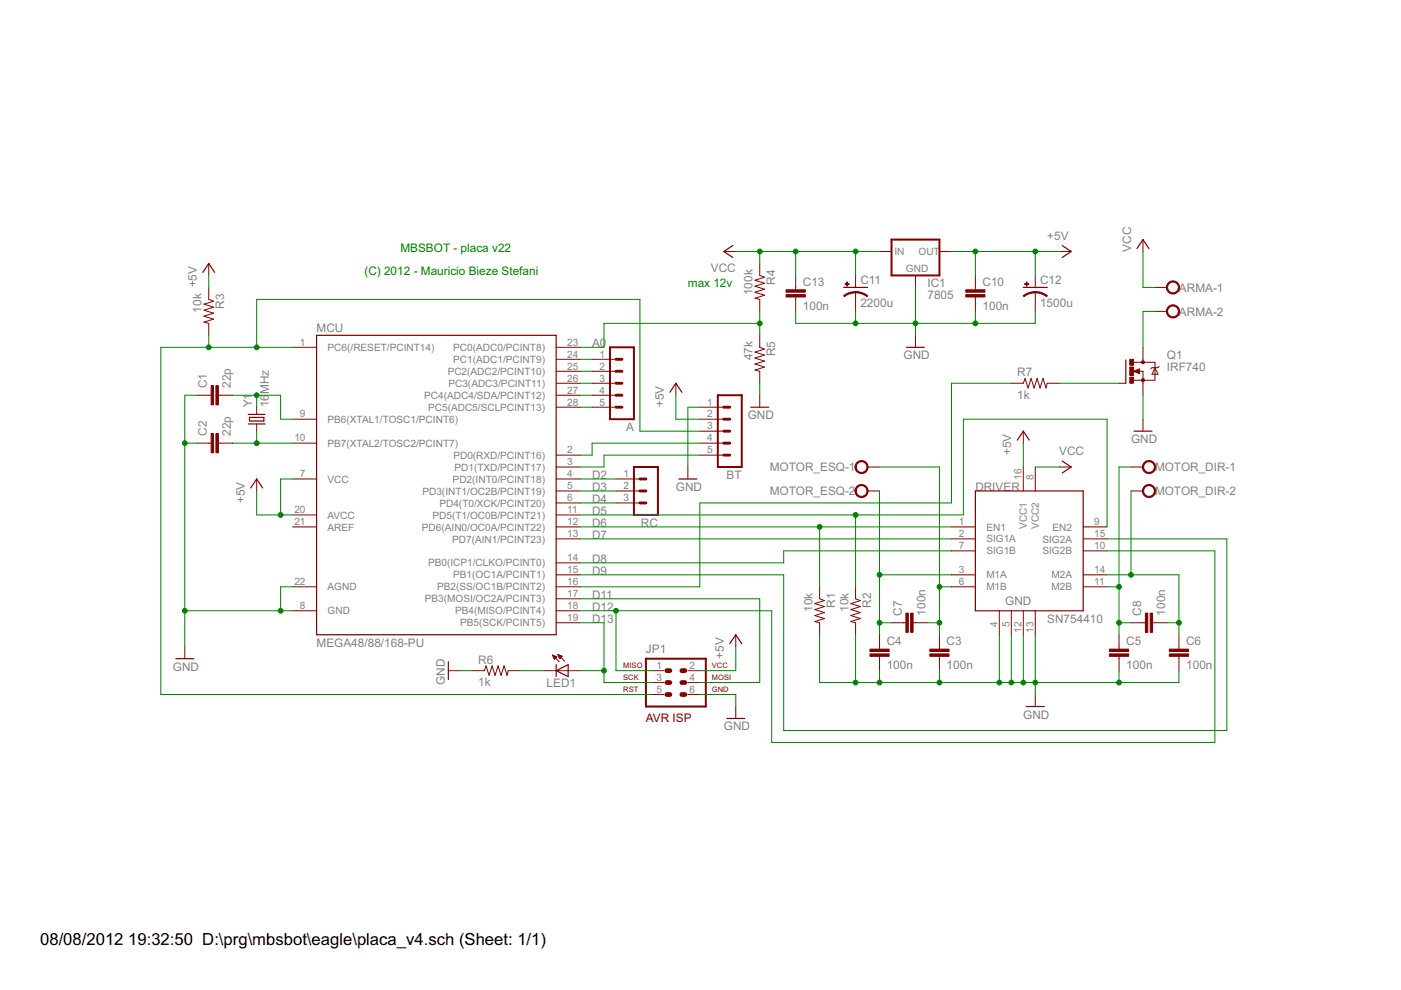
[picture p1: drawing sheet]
<svg xmlns="http://www.w3.org/2000/svg" width="297mm" height="210mm" viewBox="0 0 297 210" stroke-linecap="round" stroke-linejoin="round" font-family="sans-serif">
<g fill="none" stroke="#800000" stroke-width=".25">
<path d="M43 57.8l1.3-1.9 1.2 1.9M155.4 52.1l-1.9 1.2 1.9 1.3M225.2 52.1l1.9 1.2-1.9 1.3M241.1 52.7l1.2-1.9 1.3 1.9M67.1 71.1h50.8v63.5h-50.8zM178.9 60.9h5M192.2 73.6h3.8M217 60.9h5M238.7 76.3v5M52.6 87.9h3.6M52.6 89.9h3.6M52.9 88.5h3v.8h-3z"/>
<path d="M142 83.2l1.3-1.9 1.3 1.9M159.2 86.3h3.8M215.7 93.3l1.3-1.9 1.2 1.9M225.2 97.8l1.9 1.2-1.9 1.3M240.4 91.4h3.8M53.1 103.5l1.3-1.9 1.3 1.9M143.9 101.6h3.8M206.8 104.1h22.9v25.4h-22.9zM37.3 139.7h3.8M154.7 136.5l1.3-1.9 1.3 1.9M95.1 140.3v3.8M117.9 140.9v2.5"/>
<path d="M117.9 142.2l2.6-1.3v2.5zM154.1 152.3h3.8M217.6 149.8h3.8"/>
</g>
<g fill="none" stroke="#800000" stroke-width=".21">
<path d="M44.3 55.9v2.5M153.5 53.3h2.5M161.1 55.9v2.5l1 .4-2 .6 2 .6-2 .7 2 .6-2 .7 2 .6-2 .6 1 .3v2.5M168.7 58.4v3M181.4 58.4v2.5M186.5 53.3h2.5M194.1 58.4v2.5M199.2 53.3h2.5M206.8 58.4v3M219.5 58.4v2.5M224.6 53.3h2.5M242.3 50.8v2.5"/>
<path d="M44.3 60.9v2.6l1 .4-2.1 .6 2.1 .6-2.1 .7 2.1 .6-2.1 .6 2.1 .7-2.1 .6 1.1 .3v2.5M62 73.6h5.1M117.9 78.7h5.1M117.9 76.2h5.1M117.9 73.6h5.1M125.5 78.7h5.1M125.5 76.2h5.1M161.1 71.1v2.5l1 .4-2 .7 2 .6-2 .6 2 .7-2 .6 2 .6-2 .7 1 .2v2.6M168.7 63v3M181.4 62v4M194.1 71.1v2.5M206.8 63v3"/>
<path d="M219.5 62v4M240.3 78.7l1.3-.5v1zM240.3 76.8h4.6v3.8h-4.6M241.4 78.7h.9v5.1M242.3 73.6v3.2M244.9 78l.6 1.4h-1.3zM244.9 60.9h2.5M244.9 66h2.5M245.8 77.7l-.3 .3h-1.3l-.2 .2M41.7 94h3.1M41.7 83.8h3.1M46.3 94h3"/>
<path d="M46.3 83.8h3M54.4 86.3v1.6M54.4 89.9v1.5M62 94h5.1M62 88.9h5.1M117.9 99h5.1M117.9 96.5h5.1M117.9 86.3h5.1M117.9 83.8h5.1M117.9 81.3h5.1M125.5 86.3h5.1M125.5 83.8h5.1"/>
<path d="M125.5 81.3h5.1M143.3 81.3v2.5M145.8 99v2.6M148.4 94h5.1M148.4 88.9h5.1M148.4 96.5h5.1M148.4 86.3h5.1M148.4 91.4h5.1M161.1 83.8v2.5M183.9 99h2.6M214.4 81.3h2.6l.3-1.1 .7 2.1 .6-2.1 .6 2.1 .7-2.1 .6 2.1 .6-2.1 .7 2.1 .2-1h2.6M217 91.4v2.6"/>
<path d="M217 99v5.1M219.5 99v5.1M224.6 99h2.5M237.3 81.3h1.4M239.8 99h2.5M242.3 88.9v2.5M54.4 101.6v2.5M62 101.6h5.1M62 111.7h5.1M62 109.2h5.1M117.9 101.6h5.1M117.9 111.7h5.1"/>
<path d="M117.9 109.2h5.1M117.9 119.3h5.1M117.9 114.3h5.1M117.9 106.6h5.1M117.9 104.1h5.1M130.6 101.6h5.1M130.6 106.6h5.1M130.6 104.1h5.1M183.9 104.1h2.6M201.7 111.7h5.1M201.7 114.3h5.1M201.7 116.8h5.1"/>
<path d="M229.7 111.7h5M229.7 114.3h5M229.7 116.8h5M239.8 104.1h2.5M39.2 137.1v2.6M62 129.5h5.1M62 124.4h5.1M117.2 138.9l1.4 1.4M117.2 138.9l.8 .4-.5 .5zM117.2 139h.2M117.2 139.1h.5M117.3 139.2h.7"/>
<path d="M117.3 139.4h.7M117.4 139.5h.4M117.5 139.6h.2M117.5 139.7h.1M117.9 132h5.1M117.9 129.5h5.1M117.9 124.4h5.1M117.9 127h5.1M117.9 121.9h5.1M118.3 138.8l1.4 1.4M118.3 138.8l.9 .3-.5 .6zM118.3 138.9h.3"/>
<path d="M118.4 139h.4M118.4 139.1h.7M118.5 139.2h.6M118.6 139.4h.4M118.6 139.5h.3M118.6 139.6h.1M156 134.6v2.5M173.8 124.4v2.6l1 .3-2 .7 2 .6-2 .6 2 .7-2 .6 2 .6-2 .7 1 .2v2.6M181.4 124.4v2.6l1 .3-2 .7 2 .6-2 .6 2 .7-2 .6 2 .6-2 .7 1 .2v2.6M186.5 134.6v3M186.5 139.1v3.1M189 132h3.1"/>
<path d="M193.6 132h3M199.2 134.6v3M199.2 139.1v3.1M201.7 124.4h5.1M201.7 121.9h5.1M211.9 129.5v5.1M214.4 129.5v5.1M217 129.5v5.1M219.5 129.5v5.1M229.7 124.4h5M229.7 121.9h5M237.3 134.6v3"/>
<path d="M237.3 139.1v3.1M239.8 132h3M244.4 132h3M250 134.6v3M250 139.1v3.1M95.1 142.2h2.5M100.1 142.2h2.6l.4-1 .6 2 .6-2 .7 2 .6-2 .6 2 .7-2 .6 2 .3-1h2.5M115.4 142.2h7.6M138.2 144.7h2.6M138.2 142.2h2.6M138.2 147.3h2.6M145.8 144.7h2.6"/>
<path d="M145.8 142.2h2.6M145.8 147.3h2.6M156 149.8v2.5M219.5 147.3v2.5"/>
</g>
<g fill="#800000" stroke="#800000" stroke-width=".21">
<path d="M45.8 81.8h.5v4h-.5z"/>
<path d="M44.8 81.8h.5v4h-.5z"/>
<path d="M45.8 91.9h.5v4.1h-.5z"/>
<path d="M44.8 91.9h.5v4.1h-.5z"/>
<path d="M197.1 138.6h4.1v.5h-4.1z"/>
<path d="M197.1 137.6h4.1v.5h-4.1z"/>
<path d="M184.4 138.6h4.1v.5h-4.1z"/>
<path d="M184.4 137.6h4.1v.5h-4.1z"/>
<path d="M235.2 138.6h4.1v.5h-4.1z"/>
<path d="M235.2 137.6h4.1v.5h-4.1z"/>
<path d="M247.9 138.6h4.1v.5h-4.1z"/>
<path d="M247.9 137.6h4.1v.5h-4.1z"/>
<path d="M193.1 130h.5v4.1h-.5z"/>
<path d="M192.1 130h.5v4.1h-.5z"/>
<path d="M243.9 130h.5v4.1h-.5z"/>
<path d="M242.8 130h.6v4.1h-.6z"/>
<path d="M204.8 62.5h4v.5h-4z"/>
<path d="M204.8 61.4h4v.6h-4z"/>
<path d="M179.2 60.2h.8v.1h-.8z"/>
<path d="M179.5 59.8h.2v.9h-.2z"/>
<path d="M217.2 60.2h.9v.1h-.9z"/>
<path d="M217.6 59.8h.1v.9h-.1z"/>
<path d="M166.7 62.5h4v.5h-4z"/>
<path d="M166.7 61.4h4v.6h-4z"/>
<path d="M239.5 80h.8v1.3h-.8z"/>
<path d="M239.5 76.2h.8v1.2h-.8z"/>
<path d="M239.5 77.8h.8v1.8h-.8z"/>
</g>
<path d="M189 50.8h10.2v7.6h-10.2zM129.3 73.6h5.1v15.3h-5.1zM134.4 99h5.1v10.2h-5.1zM152.2 83.8h5.1v15.2h-5.1zM136.9 139.7h12.7v10.1h-12.7z" fill="none" stroke="#800000" stroke-width=".42"/>
<g fill="#800000" stroke="#800000" stroke-width=".21">
<path d="M181.4 61.8l1.4 .2 1.2 .7-.2 .2-.9-.5-1.5-.3z" fill-rule="evenodd"/>
<path d="M178.9 62.7l1.1-.7 1.4-.2v.3l-1.5 .3-.9 .5z" fill-rule="evenodd"/>
<path d="M219.5 61.8l1.4 .2 1.2 .7-.2 .2-1.4-.7-1-.1z" fill-rule="evenodd"/>
<path d="M216.9 62.7l1.2-.7 1.4-.2v.3l-1.5 .3-.9 .5z" fill-rule="evenodd"/>
<path d="M247.7 60a1.4 1.4 0 0 1 2.2 .2 1.4 1.4 0 0 1-.8 2.1 1.4 1.4 0 0 1-1.8-1.4h.2a1.15 1.15 0 0 1 1.7-1 1.15 1.15 0 0 1 .2 1.9 1.15 1.15 0 0 1-1.8-.6l-.1-.3h-.2z" fill-rule="evenodd"/>
<path d="M247.7 65.1a1.4 1.4 0 0 1 2.2 .2 1.4 1.4 0 0 1-.8 2.1 1.4 1.4 0 0 1-1.8-1.4h.2a1.15 1.15 0 0 1 1.7-1 1.15 1.15 0 0 1 .2 1.9 1.15 1.15 0 0 1-1.8-.6l-.1-.3h-.2z" fill-rule="evenodd"/>
<path d="M181.7 98.1a1.4 1.4 0 0 1 2.2 .2 1.4 1.4 0 0 1-.9 2.1 1.4 1.4 0 0 1-1.7-1.4h.2a1.15 1.15 0 0 1 1.6-1 1.15 1.15 0 0 1 .3 1.9 1.15 1.15 0 0 1-1.8-.6l-.1-.3h-.2z" fill-rule="evenodd"/>
<path d="M181.7 103.1a1.4 1.4 0 0 1 2.2 .3 1.4 1.4 0 0 1-.9 2 1.4 1.4 0 0 1-1.7-1.3h.2a1.15 1.15 0 0 1 1.6-1.1 1.15 1.15 0 0 1 .3 2 1.15 1.15 0 0 1-1.8-.6l-.1-.3h-.2z" fill-rule="evenodd"/>
<path d="M242.6 98.1a1.4 1.4 0 0 1 2.2 .2 1.4 1.4 0 0 1-.8 2.1 1.4 1.4 0 0 1-1.8-1.4h.3a1.15 1.15 0 0 1 1.6-1 1.15 1.15 0 0 1 .3 1.9 1.15 1.15 0 0 1-1.9-.6v-.3h-.3z" fill-rule="evenodd"/>
<path d="M242.6 103.1a1.4 1.4 0 0 1 2.2 .3 1.4 1.4 0 0 1-.8 2.1 1.4 1.4 0 0 1-1.8-1.4h.3a1.15 1.15 0 0 1 1.6-1.1 1.15 1.15 0 0 1 .3 2 1.15 1.15 0 0 1-1.9-.6v-.3h-.3z" fill-rule="evenodd"/>
<circle cx="242.3" cy="80.6" r=".33"/>
<circle cx="242.3" cy="76.8" r=".33"/>
</g>
<path d="M141.4 142.2h.6M141.4 144.7h.6M141.4 147.3h.6M144.6 142.2h.6M144.6 144.7h.6M144.6 147.3h.6" fill="none" stroke="#800000" stroke-width="1"/>
<g fill="none" stroke="#800000" stroke-width=".61">
<path d="M130.6 78.7h1.3M130.6 76.2h1.3M130.6 81.3h1.3M130.6 86.3h1.3M130.6 83.8h1.3M153.5 86.3h1.2M153.5 91.4h1.2M153.5 88.9h1.2M153.5 96.5h1.2M153.5 94h1.2M135.7 106.6h1.2M135.7 104.1h1.2"/>
<path d="M135.7 101.6h1.2"/>
</g>
<path d="M241.4 78.5l-.8 .2 .8 .3v-.3h-.2" fill="none" stroke="#800000" stroke-width=".32"/>
<g fill="none" stroke="#008000" stroke-width=".21">
<path d="M44.3 58.4v2.5M156 53.3h30.5M161.1 53.3v2.6M168.7 53.3v5.1M181.4 53.3v5.1M201.7 53.3h22.9M206.8 53.3v5.1M219.5 53.3v5.1M242.3 53.3v7.6h2.6M44.3 71.1v2.5M54.4 73.6v-10.1h81.3v27.9h12.7M62 73.6h-27.9v73.7h104.1"/>
<path d="M123 76.2h2.5M123 78.7h2.5M161.1 68.6h-33v5h-5.1M161.1 66v5.1M168.7 66v2.6h50.8v-2.6M181.4 66v2.6M194.1 60.9v10.2M206.8 66v2.6M244.9 66h-2.6v7.6M39.2 94h2.5M41.7 83.8h-2.5v53.3M49.3 83.8h10.2v5.1h2.5"/>
<path d="M49.3 94h12.7M54.4 83.8v2.5M54.4 91.4v2.6M123 83.8h2.5M123 86.3h2.5M123 81.3h2.5M143.3 83.8v5.1h5.1M148.4 94h-22.9v2.5h-2.5M148.4 86.3h-2.6v12.7M148.4 96.5h-20.3v2.5h-5.1M161.1 81.3v2.5M186.5 99h12.7v35.6"/>
<path d="M214.4 81.3h-12.7v25.3h-53.3v17.8h-25.4M217 94v5M219.5 99h5.1M224.6 81.3h12.7M239.8 99h-2.5v35.6M242.3 83.8v5.1M54.4 104.1v5.1h7.6M62 101.6h-2.5v7.6M123 111.7h78.7M123 109.2h81.3v-20.3h30.4v22.8M123 101.6h7.6M123 114.3h78.7"/>
<path d="M123 106.6h7.6M123 104.1h7.6M173.8 111.7v12.7M181.4 109.2v15.2M186.5 104.1v30.5M201.7 116.8h-35.5v2.5h-43.2M234.7 116.8h22.9v40.6h-94v-27.9h-40.6M234.7 114.3h25.4v40.6h-93.9v-33h-43.2M239.8 104.1v17.8M39.2 129.5h22.8M62 124.4h-2.5v5.1M123 132h5.1v12.7h10.1"/>
<path d="M123 127h38.1v17.7h-12.7M130.6 129.5v12.7h7.6M156 137.1v5.1h-7.6M173.8 134.6v10.1h76.2v-2.5M181.4 134.6v10.1M186.5 121.9h15.2M186.5 132h2.5M196.6 132h2.6M199.2 124.4h2.5M211.9 134.6v10.1M214.4 134.6v10.1M217 134.6v10.1"/>
<path d="M219.5 134.6v12.7M234.7 124.4h2.6M234.7 121.9h15.3v12.7M237.3 132h2.5M247.4 132h2.6M97.6 142.2h2.5M110.3 142.2h5.1M123 142.2h5.1M148.4 147.3h7.6v2.5M186.5 142.2v2.5M199.2 142.2v2.5M237.3 142.2v2.5"/>
</g>
<g fill="#008000" stroke="#008000" stroke-width=".21">
<circle cx="173.8" cy="111.7" r=".51"/>
<circle cx="181.4" cy="109.2" r=".51"/>
<circle cx="54.4" cy="83.8" r=".51"/>
<circle cx="54.4" cy="94" r=".51"/>
<circle cx="39.2" cy="94" r=".51"/>
<circle cx="39.2" cy="129.5" r=".51"/>
<circle cx="59.5" cy="129.5" r=".51"/>
<circle cx="219.5" cy="144.7" r=".51"/>
<circle cx="211.9" cy="144.7" r=".51"/>
<circle cx="214.4" cy="144.7" r=".51"/>
<circle cx="217" cy="144.7" r=".51"/>
<circle cx="186.5" cy="144.7" r=".51"/>
<circle cx="199.2" cy="144.7" r=".51"/>
<circle cx="237.3" cy="144.7" r=".51"/>
<circle cx="181.4" cy="144.7" r=".51"/>
<circle cx="206.8" cy="68.6" r=".51"/>
<circle cx="194.1" cy="68.6" r=".51"/>
<circle cx="181.4" cy="68.6" r=".51"/>
<circle cx="186.5" cy="132" r=".51"/>
<circle cx="186.5" cy="121.9" r=".51"/>
<circle cx="199.2" cy="132" r=".51"/>
<circle cx="199.2" cy="124.4" r=".51"/>
<circle cx="237.3" cy="132" r=".51"/>
<circle cx="237.3" cy="124.4" r=".51"/>
<circle cx="250" cy="132" r=".51"/>
<circle cx="239.8" cy="121.9" r=".51"/>
<circle cx="59.5" cy="109.2" r=".51"/>
<circle cx="206.8" cy="53.3" r=".51"/>
<circle cx="219.5" cy="53.3" r=".51"/>
<circle cx="44.3" cy="73.6" r=".51"/>
<circle cx="54.4" cy="73.6" r=".51"/>
<circle cx="168.7" cy="53.3" r=".51"/>
<circle cx="181.4" cy="53.3" r=".51"/>
<circle cx="161.1" cy="53.3" r=".51"/>
<circle cx="130.6" cy="129.5" r=".51"/>
<circle cx="161.1" cy="68.6" r=".51"/>
<circle cx="128.1" cy="142.2" r=".51"/>
</g>
<g font-size="4">
<text x="8.5" y="200.4">08/08/2012</text>
<text x="27.2" y="200.4">19:32:50 D:\prg\mbsbot\eagle\placa_v4.sch (Sheet: 1/1)</text>
</g>
<g font-size="2.8" fill="#008000">
<text x="84.9" y="53.3">MBSBOT - placa v22</text>
<text x="77.3" y="58.4">(C) 2012 - Mauricio Bieze Stefani</text>
<text x="145.8" y="60.9">max 12v</text>
</g>
<g font-size="2.8" fill="#808080">
<text x="222" y="50.8">+5V</text>
<text x="239.8" y="53.3" transform="rotate(-90 239.8 53.3)">VCC</text>
<text x="150.7" y="57.6">VCC</text>
<text x="41.7" y="60.9" transform="rotate(-90 41.7 60.9)">+5V</text>
<text x="47.5" y="65.4" transform="rotate(-90 47.5 65.4)">R3</text>
<text x="159.6" y="62.6" transform="rotate(-90 159.6 62.6)">100k</text>
<text x="164.4" y="60.3" transform="rotate(-90 164.4 60.3)">R4</text>
<text x="170.2" y="65.6">100n</text>
<text x="170.2" y="60.6">C13</text>
<text x="182.4" y="65.1">2200u</text>
<text x="182.4" y="60.3">C11</text>
<text x="196.6" y="63.5">7805</text>
<text x="196.6" y="60.9">IC1</text>
<text x="208.3" y="65.6">100n</text>
<text x="208.3" y="60.6">C10</text>
<text x="220.5" y="65.1">1500u</text>
<text x="220.5" y="60.3">C12</text>
<text x="250" y="61.8">ARMA-1</text>
<text x="42.7" y="66.3" transform="rotate(-90 42.7 66.3)">10k</text>
<text x="67.1" y="70.3">MCU</text>
<text x="250" y="66.9">ARMA-2</text>
<text x="125.5" y="73.6">A0</text>
<text x="159.6" y="76.4" transform="rotate(-90 159.6 76.4)">47k</text>
<text x="164.4" y="75.6" transform="rotate(-90 164.4 75.6)">R5</text>
<text x="191.6" y="76.2">GND</text>
<text x="247.4" y="76.2">Q1</text>
<text x="43.9" y="82.3" transform="rotate(-90 43.9 82.3)">C1</text>
<text x="49" y="82.3" transform="rotate(-90 49 82.3)">22p</text>
<text x="57" y="83.5" transform="rotate(-90 57 83.5)">MHz</text>
<text x="215.7" y="79.8">R7</text>
<text x="247.4" y="78.7">IRF740</text>
<text x="53.4" y="86.3" transform="rotate(-90 53.4 86.3)">Y1</text>
<text x="57" y="86.3" transform="rotate(-90 57 86.3)">16</text>
<text x="140.8" y="86.3" transform="rotate(-90 140.8 86.3)">+5V</text>
<text x="158.5" y="88.9">GND</text>
<text x="215.7" y="84.6">1k</text>
<text x="43.9" y="92.4" transform="rotate(-90 43.9 92.4)">C2</text>
<text x="49" y="92.4" transform="rotate(-90 49 92.4)">22p</text>
<text x="132.7" y="91.4">A</text>
<text x="239.8" y="94">GND</text>
<text x="125.5" y="101.6">D2</text>
<text x="154.1" y="101.6">BT</text>
<text x="163.2" y="99.9">MOTOR_ESQ-1</text>
<text x="214.4" y="96.5" transform="rotate(-90 214.4 96.5)">+5V</text>
<text x="224.6" y="96.5">VCC</text>
<text x="244.9" y="99.9">MOTOR_DIR-1</text>
<text x="51.9" y="106.6" transform="rotate(-90 51.9 106.6)">+5V</text>
<text x="125.5" y="104.1">D3</text>
<text x="125.5" y="106.6">D4</text>
<text x="143.3" y="104.1">GND</text>
<text x="163.2" y="105">MOTOR_ESQ-2</text>
<text x="206.8" y="104.1">DRIVER</text>
<text x="244.9" y="105">MOTOR_DIR-2</text>
<text x="125.5" y="111.7">D6</text>
<text x="125.5" y="109.2">D5</text>
<text x="135.9" y="111.7">RC</text>
<text x="125.5" y="114.3">D7</text>
<text x="125.5" y="119.3">D8</text>
<text x="125.5" y="121.9">D9</text>
<text x="125.5" y="129.5">D12</text>
<text x="125.5" y="127">D11</text>
<text x="172.3" y="129.7" transform="rotate(-90 172.3 129.7)">10k</text>
<text x="177.1" y="128.9" transform="rotate(-90 177.1 128.9)">R1</text>
<text x="179.9" y="129.7" transform="rotate(-90 179.9 129.7)">10k</text>
<text x="184.7" y="128.9" transform="rotate(-90 184.7 128.9)">R2</text>
<text x="191.2" y="130.5" transform="rotate(-90 191.2 130.5)">C7</text>
<text x="196.3" y="130.5" transform="rotate(-90 196.3 130.5)">100n</text>
<text x="213.1" y="128.2">GND</text>
<text x="242" y="130.5" transform="rotate(-90 242 130.5)">C8</text>
<text x="247" y="130.5" transform="rotate(-90 247 130.5)">100n</text>
<text x="67.1" y="137.1">MEGA48/88/168-PU</text>
<text x="125.5" y="132">D13</text>
<text x="188" y="136.7">C4</text>
<text x="200.7" y="136.7">C3</text>
<text x="222" y="132">SN754410</text>
<text x="238.8" y="136.7">C5</text>
<text x="251.5" y="136.7">C6</text>
<text x="36.6" y="142.2">GND</text>
<text x="101.4" y="140.7">R6</text>
<text x="137" y="138.4">JP1</text>
<text x="153.5" y="139.6" transform="rotate(-90 153.5 139.6)">+5V</text>
<text x="188" y="141.8">100n</text>
<text x="200.7" y="141.8">100n</text>
<text x="238.8" y="141.8">100n</text>
<text x="251.5" y="141.8">100n</text>
<text x="94.3" y="145.2" transform="rotate(-90 94.3 145.2)">GND</text>
<text x="101.4" y="145.5">1k</text>
<text x="115.9" y="145.7">LED1</text>
<text x="153.5" y="154.9">GND</text>
<text x="217" y="152.3">GND</text>
</g>
<text font-size="2.8" fill="#800000" x="137" y="153">AVR ISP</text>
<g font-size="2.4" fill="#808080">
<text x="189.7" y="54">IN</text>
<text x="194.7" y="54">OUT</text>
<text x="192.1" y="57.6">GND</text>
<text x="63.6" y="73.3">1</text>
<text x="69.5" y="74.4">PC6(/RESET/PCINT14)</text>
<text x="96.1" y="76.9">PC1(ADC1/PCINT9)</text>
<text x="96.1" y="74.4">PC0(ADC0/PCINT8)</text>
<text x="120.2" y="75.8">24</text>
<text x="120.2" y="73.3">23</text>
<text x="127.1" y="75.8">1</text>
<text x="94.9" y="79.5">PC2(ADC2/PCINT10)</text>
<text x="95.1" y="82">PC3(ADC3/PCINT11)</text>
<text x="120.2" y="83.4">27</text>
<text x="120.2" y="80.9">26</text>
<text x="120.2" y="78.4">25</text>
<text x="127.1" y="78.4">2</text>
<text x="127.1" y="80.9">3</text>
<text x="127.1" y="83.4">4</text>
<text x="63.6" y="88.5">9</text>
<text x="69.5" y="89.6">PB6(XTAL1/TOSC1/PCINT6)</text>
<text x="89.9" y="84.6">PC4(ADC4/SDA/PCINT12)</text>
<text x="90.8" y="87.1">PC5(ADC5/SCLPCINT13)</text>
<text x="120.2" y="86">28</text>
<text x="127.1" y="86">5</text>
<text x="149.9" y="86">1</text>
<text x="149.9" y="88.5">2</text>
<text x="62.4" y="93.6">10</text>
<text x="69.5" y="94.7">PB7(XTAL2/TOSC2/PCINT7)</text>
<text x="149.9" y="91.1">3</text>
<text x="149.9" y="93.6">4</text>
<text x="63.6" y="101.2">7</text>
<text x="96.1" y="97.3">PD0(RXD/PCINT16)</text>
<text x="96.4" y="99.8">PD1(TXD/PCINT17)</text>
<text x="120.2" y="101.2">4</text>
<text x="120.2" y="98.7">3</text>
<text x="120.2" y="96.1">2</text>
<text x="132.2" y="101.2">1</text>
<text x="149.9" y="96.1">5</text>
<text x="216.6" y="101.8" transform="rotate(-90 216.6 101.8)">16</text>
<text x="219.1" y="101.8" transform="rotate(-90 219.1 101.8)">8</text>
<text x="69.5" y="102.3">VCC</text>
<text x="89.6" y="104.9">PD3(INT1/OC2B/PCINT19)</text>
<text x="93.2" y="107.4">PD4(T0/XCK/PCINT20)</text>
<text x="96" y="102.3">PD2(INT0/PCINT18)</text>
<text x="120.2" y="106.3">6</text>
<text x="120.2" y="103.7">5</text>
<text x="132.2" y="103.7">2</text>
<text x="132.2" y="106.3">3</text>
<text x="62.4" y="111.4">21</text>
<text x="62.4" y="108.8">20</text>
<text x="69.5" y="112.5">AREF</text>
<text x="69.5" y="109.9">AVCC</text>
<text x="89.5" y="112.5">PD6(AIN0/OC0A/PCINT22)</text>
<text x="91.7" y="109.9">PD5(T1/OC0B/PCINT21)</text>
<text x="120.2" y="113.9">13</text>
<text x="120.2" y="111.4">12</text>
<text x="120.2" y="108.8">11</text>
<text x="203.3" y="111.4">1</text>
<text x="203.3" y="113.9">2</text>
<text x="209.1" y="112.5">EN1</text>
<text x="217.7" y="112.1" transform="rotate(-90 217.7 112.1)">VCC1</text>
<text x="220.3" y="112.1" transform="rotate(-90 220.3 112.1)">VCC2</text>
<text x="223.2" y="112.5">EN2</text>
<text x="232" y="111.4">9</text>
<text x="232" y="113.9">15</text>
<text x="95.9" y="115">PD7(AIN1/PCINT23)</text>
<text x="120.2" y="119">14</text>
<text x="203.3" y="116.4">7</text>
<text x="209.1" y="115">SIG1A</text>
<text x="209.1" y="117.6">SIG1B</text>
<text x="221" y="115">SIG2A</text>
<text x="221" y="117.6">SIG2B</text>
<text x="232" y="116.4">10</text>
<text x="62.4" y="124.1">22</text>
<text x="69.5" y="125.2">AGND</text>
<text x="90.8" y="120.1">PB0(ICP1/CLKO/PCINT0)</text>
<text x="92.7" y="125.2">PB2(SS/OC1B/PCINT2)</text>
<text x="96.1" y="122.6">PB1(OC1A/PCINT1)</text>
<text x="120.2" y="124.1">16</text>
<text x="120.2" y="121.5">15</text>
<text x="203.3" y="121.5">3</text>
<text x="203.3" y="124.1">6</text>
<text x="209.1" y="122.6">M1A</text>
<text x="209.1" y="125.2">M1B</text>
<text x="223" y="122.6">M2A</text>
<text x="223" y="125.2">M2B</text>
<text x="232" y="121.5">14</text>
<text x="232" y="124.1">11</text>
<text x="63.6" y="129.1">8</text>
<text x="69.5" y="130.3">GND</text>
<text x="90.1" y="127.7">PB3(MOSI/OC2A/PCINT3)</text>
<text x="96.5" y="130.3">PB4(MISO/PCINT4)</text>
<text x="120.2" y="131.7">19</text>
<text x="120.2" y="129.1">18</text>
<text x="120.2" y="126.6">17</text>
<text x="97.5" y="132.8">PB5(SCK/PCINT5)</text>
<text x="211.5" y="133" transform="rotate(-90 211.5 133)">4</text>
<text x="214.1" y="133" transform="rotate(-90 214.1 133)">5</text>
<text x="216.6" y="134.2" transform="rotate(-90 216.6 134.2)">12</text>
<text x="219.1" y="134.2" transform="rotate(-90 219.1 134.2)">13</text>
<text x="139.2" y="141.8">1</text>
<text x="146.2" y="141.8">2</text>
<text x="139.2" y="144.4">3</text>
<text x="139.2" y="146.9">5</text>
<text x="146.2" y="146.9">6</text>
<text x="146.2" y="144.4">4</text>
</g>
<g font-size="1.8" fill="#800000">
<text x="132.1" y="141.6">MISO</text>
<text x="150.9" y="141.6">VCC</text>
<text x="132.1" y="144.1">SCK</text>
<text x="132.1" y="146.6">RST</text>
<text x="150.9" y="144.1">MOSI</text>
<text x="150.9" y="146.6">GND</text>
</g>
</svg>
